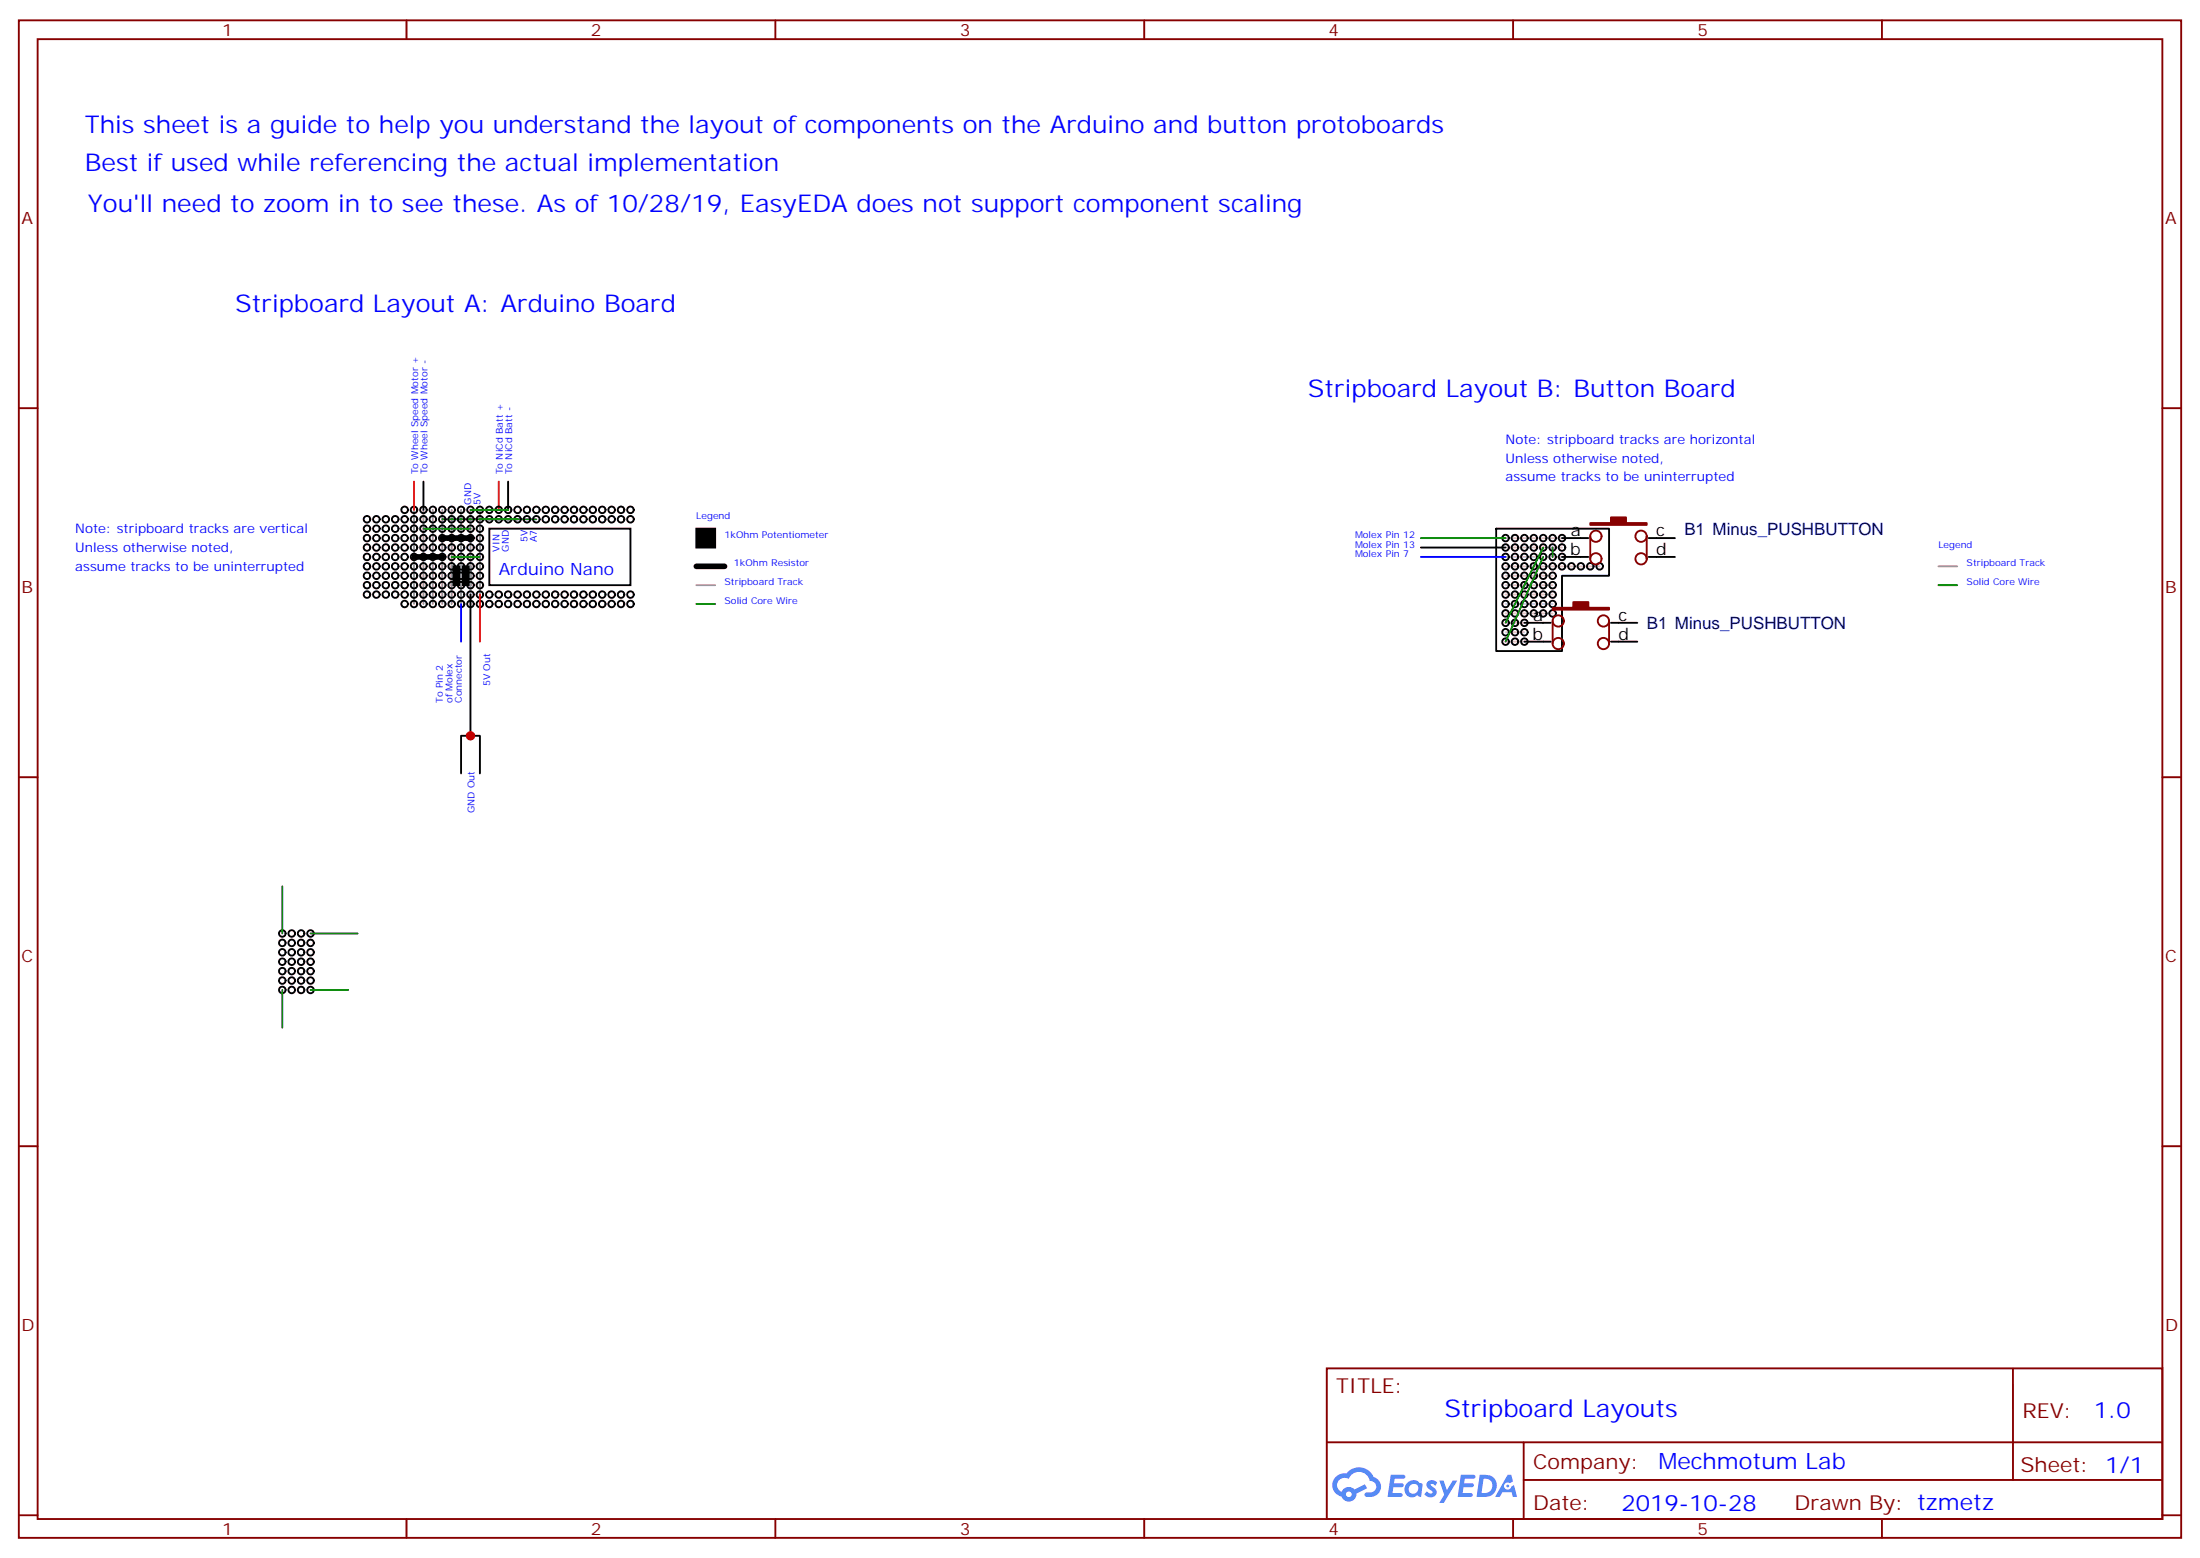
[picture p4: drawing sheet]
<svg xmlns="http://www.w3.org/2000/svg" width="412mm" height="292mm" viewBox="0 0 412 292" stroke-linecap="round" stroke-linejoin="round" font-family="sans-serif">
<g fill="none" stroke="#000" stroke-width=".35">
<path d="M91.7 99.1h26.5v10.5h-26.5zM95.2 90.2v5.3M280.5 99.1h21.1v8.8h-8.8v14.1h-12.3z"/>
<circle cx="68.8" cy="97.3" r=".62"/>
<circle cx="68.8" cy="99.1" r=".62"/>
<circle cx="70.6" cy="97.3" r=".62"/>
<circle cx="70.6" cy="99.1" r=".62"/>
<circle cx="72.3" cy="97.3" r=".62"/>
<circle cx="72.3" cy="99.1" r=".62"/>
<circle cx="74.1" cy="97.3" r=".62"/>
<circle cx="74.1" cy="99.1" r=".62"/>
<circle cx="75.8" cy="95.5" r=".62"/>
<circle cx="75.8" cy="97.3" r=".62"/>
<circle cx="75.8" cy="99.1" r=".62"/>
<circle cx="77.6" cy="97.3" r=".62"/>
<circle cx="77.6" cy="99.1" r=".62"/>
<circle cx="77.6" cy="95.5" r=".62"/>
<circle cx="79.4" cy="95.5" r=".62"/>
<circle cx="79.4" cy="97.3" r=".62"/>
<circle cx="79.4" cy="99.1" r=".62"/>
<circle cx="81.1" cy="99.1" r=".62"/>
<circle cx="81.1" cy="97.3" r=".62"/>
<circle cx="81.1" cy="95.5" r=".62"/>
<circle cx="82.9" cy="97.3" r=".62"/>
<circle cx="82.9" cy="95.5" r=".62"/>
<circle cx="82.9" cy="99.1" r=".62"/>
<circle cx="84.7" cy="95.5" r=".62"/>
<circle cx="84.7" cy="99.1" r=".62"/>
<circle cx="84.7" cy="97.3" r=".62"/>
<circle cx="86.4" cy="97.3" r=".62"/>
<circle cx="86.4" cy="99.1" r=".62"/>
<circle cx="86.4" cy="95.5" r=".62"/>
<circle cx="88.2" cy="97.3" r=".62"/>
<circle cx="88.2" cy="99.1" r=".62"/>
<circle cx="88.2" cy="95.5" r=".62"/>
<circle cx="90" cy="99.1" r=".62"/>
<circle cx="90" cy="97.3" r=".62"/>
<circle cx="90" cy="95.5" r=".62"/>
<circle cx="91.7" cy="95.5" r=".62"/>
<circle cx="91.7" cy="97.3" r=".62"/>
<circle cx="93.5" cy="95.5" r=".62"/>
<circle cx="93.5" cy="97.3" r=".62"/>
<circle cx="95.2" cy="95.5" r=".62"/>
<circle cx="95.2" cy="97.3" r=".62"/>
<circle cx="97" cy="97.3" r=".62"/>
<circle cx="97" cy="95.5" r=".62"/>
<circle cx="98.8" cy="97.3" r=".62"/>
<circle cx="98.8" cy="95.5" r=".62"/>
<circle cx="100.5" cy="95.5" r=".62"/>
<circle cx="100.5" cy="97.3" r=".62"/>
<circle cx="102.3" cy="97.3" r=".62"/>
<circle cx="102.3" cy="95.5" r=".62"/>
<circle cx="104.1" cy="95.5" r=".62"/>
<circle cx="104.1" cy="97.3" r=".62"/>
<circle cx="105.8" cy="97.3" r=".62"/>
<circle cx="105.8" cy="95.5" r=".62"/>
<circle cx="107.6" cy="97.3" r=".62"/>
<circle cx="107.6" cy="95.5" r=".62"/>
<circle cx="109.4" cy="97.3" r=".62"/>
<circle cx="109.4" cy="95.5" r=".62"/>
<circle cx="111.1" cy="95.5" r=".62"/>
<circle cx="111.1" cy="97.3" r=".62"/>
<circle cx="112.9" cy="95.5" r=".62"/>
<circle cx="112.9" cy="97.3" r=".62"/>
<circle cx="114.7" cy="95.5" r=".62"/>
<circle cx="114.7" cy="97.3" r=".62"/>
<circle cx="116.4" cy="95.5" r=".62"/>
<circle cx="116.4" cy="97.3" r=".62"/>
<circle cx="118.2" cy="97.3" r=".62"/>
<circle cx="118.2" cy="95.5" r=".62"/>
<circle cx="68.8" cy="109.6" r=".62"/>
<circle cx="68.8" cy="100.8" r=".62"/>
<circle cx="68.8" cy="107.9" r=".62"/>
<circle cx="68.8" cy="104.4" r=".62"/>
<circle cx="68.8" cy="106.1" r=".62"/>
<circle cx="68.8" cy="102.6" r=".62"/>
<circle cx="68.8" cy="111.4" r=".62"/>
<circle cx="70.6" cy="100.8" r=".62"/>
<circle cx="70.6" cy="104.4" r=".62"/>
<circle cx="70.6" cy="109.6" r=".62"/>
<circle cx="70.6" cy="106.1" r=".62"/>
<circle cx="70.6" cy="102.6" r=".62"/>
<circle cx="70.6" cy="107.9" r=".62"/>
<circle cx="70.6" cy="111.4" r=".62"/>
<circle cx="72.3" cy="106.1" r=".62"/>
<circle cx="72.3" cy="104.4" r=".62"/>
<circle cx="72.3" cy="100.8" r=".62"/>
<circle cx="72.3" cy="102.6" r=".62"/>
<circle cx="72.3" cy="109.6" r=".62"/>
<circle cx="72.3" cy="107.9" r=".62"/>
<circle cx="72.3" cy="111.4" r=".62"/>
<circle cx="74.1" cy="104.4" r=".62"/>
<circle cx="74.1" cy="106.1" r=".62"/>
<circle cx="74.1" cy="100.8" r=".62"/>
<circle cx="74.1" cy="109.6" r=".62"/>
<circle cx="74.1" cy="107.9" r=".62"/>
<circle cx="74.1" cy="102.6" r=".62"/>
<circle cx="74.1" cy="111.4" r=".62"/>
<circle cx="75.8" cy="100.8" r=".62"/>
<circle cx="75.8" cy="102.6" r=".62"/>
<circle cx="75.8" cy="104.4" r=".62"/>
<circle cx="75.8" cy="109.6" r=".62"/>
<circle cx="75.8" cy="107.9" r=".62"/>
<circle cx="75.8" cy="106.1" r=".62"/>
<circle cx="75.8" cy="113.2" r=".62"/>
<circle cx="75.8" cy="111.4" r=".62"/>
<circle cx="77.6" cy="109.6" r=".62"/>
<circle cx="77.6" cy="100.8" r=".62"/>
<circle cx="77.6" cy="102.6" r=".62"/>
<circle cx="77.6" cy="106.1" r=".62"/>
<circle cx="77.6" cy="107.9" r=".62"/>
<circle cx="77.6" cy="104.4" r=".62"/>
<circle cx="77.6" cy="113.2" r=".62"/>
<circle cx="77.6" cy="111.4" r=".62"/>
<circle cx="79.4" cy="106.1" r=".62"/>
<circle cx="79.4" cy="104.4" r=".62"/>
<circle cx="79.4" cy="102.6" r=".62"/>
<circle cx="79.4" cy="109.6" r=".62"/>
<circle cx="79.4" cy="107.9" r=".62"/>
<circle cx="79.4" cy="100.8" r=".62"/>
<circle cx="79.4" cy="113.2" r=".62"/>
<circle cx="79.4" cy="111.4" r=".62"/>
<circle cx="81.1" cy="109.6" r=".62"/>
<circle cx="81.1" cy="104.4" r=".62"/>
<circle cx="81.1" cy="107.9" r=".62"/>
<circle cx="81.1" cy="102.6" r=".62"/>
<circle cx="81.1" cy="106.1" r=".62"/>
<circle cx="81.1" cy="100.8" r=".62"/>
<circle cx="81.1" cy="113.2" r=".62"/>
<circle cx="81.1" cy="111.4" r=".62"/>
<circle cx="82.9" cy="104.4" r=".62"/>
<circle cx="82.9" cy="109.6" r=".62"/>
<circle cx="82.9" cy="102.6" r=".62"/>
<circle cx="82.9" cy="100.8" r=".62"/>
<circle cx="82.9" cy="107.9" r=".62"/>
<circle cx="82.9" cy="106.1" r=".62"/>
<circle cx="82.9" cy="113.2" r=".62"/>
<circle cx="82.9" cy="111.4" r=".62"/>
<circle cx="84.7" cy="102.6" r=".62"/>
<circle cx="84.7" cy="100.8" r=".62"/>
<circle cx="84.7" cy="104.4" r=".62"/>
<circle cx="84.7" cy="107.9" r=".62"/>
<circle cx="84.7" cy="109.6" r=".62"/>
<circle cx="84.7" cy="106.1" r=".62"/>
<circle cx="84.7" cy="113.2" r=".62"/>
<circle cx="84.7" cy="111.4" r=".62"/>
<circle cx="86.4" cy="107.9" r=".62"/>
<circle cx="86.4" cy="102.6" r=".62"/>
<circle cx="86.4" cy="100.8" r=".62"/>
<circle cx="86.4" cy="104.4" r=".62"/>
<circle cx="86.4" cy="106.1" r=".62"/>
<circle cx="86.4" cy="109.6" r=".62"/>
<circle cx="86.4" cy="113.2" r=".62"/>
<circle cx="86.4" cy="111.4" r=".62"/>
<circle cx="88.2" cy="102.6" r=".62"/>
<circle cx="88.2" cy="104.4" r=".62"/>
<circle cx="88.2" cy="100.8" r=".62"/>
<circle cx="88.2" cy="109.6" r=".62"/>
<circle cx="88.2" cy="106.1" r=".62"/>
<circle cx="88.2" cy="107.9" r=".62"/>
<circle cx="88.2" cy="113.2" r=".62"/>
<circle cx="88.2" cy="111.4" r=".62"/>
<circle cx="90" cy="104.4" r=".62"/>
<circle cx="90" cy="109.6" r=".62"/>
<circle cx="90" cy="106.1" r=".62"/>
<circle cx="90" cy="102.6" r=".62"/>
<circle cx="90" cy="100.8" r=".62"/>
<circle cx="90" cy="107.9" r=".62"/>
<circle cx="90" cy="113.2" r=".62"/>
<circle cx="90" cy="111.4" r=".62"/>
<circle cx="91.7" cy="113.2" r=".62"/>
<circle cx="91.7" cy="111.4" r=".62"/>
<circle cx="93.5" cy="113.2" r=".62"/>
<circle cx="93.5" cy="111.4" r=".62"/>
<circle cx="95.2" cy="113.2" r=".62"/>
<circle cx="95.2" cy="111.4" r=".62"/>
<circle cx="97" cy="113.2" r=".62"/>
<circle cx="97" cy="111.4" r=".62"/>
<circle cx="98.8" cy="113.2" r=".62"/>
<circle cx="98.8" cy="111.4" r=".62"/>
<circle cx="100.5" cy="113.2" r=".62"/>
<circle cx="100.5" cy="111.4" r=".62"/>
<circle cx="102.3" cy="113.2" r=".62"/>
<circle cx="102.3" cy="111.4" r=".62"/>
<circle cx="104.1" cy="113.2" r=".62"/>
<circle cx="104.1" cy="111.4" r=".62"/>
<circle cx="105.8" cy="113.2" r=".62"/>
<circle cx="105.8" cy="111.4" r=".62"/>
<circle cx="107.6" cy="113.2" r=".62"/>
<circle cx="107.6" cy="111.4" r=".62"/>
<circle cx="109.4" cy="113.2" r=".62"/>
<circle cx="109.4" cy="111.4" r=".62"/>
<circle cx="111.1" cy="113.2" r=".62"/>
<circle cx="111.1" cy="111.4" r=".62"/>
<circle cx="112.9" cy="113.2" r=".62"/>
<circle cx="112.9" cy="111.4" r=".62"/>
<circle cx="114.7" cy="113.2" r=".62"/>
<circle cx="114.7" cy="111.4" r=".62"/>
<circle cx="116.4" cy="113.2" r=".62"/>
<circle cx="116.4" cy="111.4" r=".62"/>
<circle cx="118.2" cy="113.2" r=".62"/>
<circle cx="118.2" cy="111.4" r=".62"/>
<circle cx="282.2" cy="106.1" r=".62"/>
<circle cx="282.2" cy="104.4" r=".62"/>
<circle cx="282.2" cy="100.8" r=".62"/>
<circle cx="282.2" cy="109.6" r=".62"/>
<circle cx="282.2" cy="102.6" r=".62"/>
<circle cx="282.2" cy="107.9" r=".62"/>
<circle cx="282.2" cy="113.2" r=".62"/>
<circle cx="282.2" cy="118.5" r=".62"/>
<circle cx="282.2" cy="116.7" r=".62"/>
<circle cx="282.2" cy="114.9" r=".62"/>
<circle cx="282.2" cy="111.4" r=".62"/>
<circle cx="284" cy="106.1" r=".62"/>
<circle cx="284" cy="100.8" r=".62"/>
<circle cx="284" cy="102.6" r=".62"/>
<circle cx="284" cy="107.9" r=".62"/>
<circle cx="284" cy="109.6" r=".62"/>
<circle cx="284" cy="104.4" r=".62"/>
<circle cx="284" cy="118.5" r=".62"/>
<circle cx="284" cy="113.2" r=".62"/>
<circle cx="284" cy="116.7" r=".62"/>
<circle cx="284" cy="114.9" r=".62"/>
<circle cx="284" cy="111.4" r=".62"/>
<circle cx="285.7" cy="106.1" r=".62"/>
<circle cx="285.7" cy="102.6" r=".62"/>
<circle cx="285.7" cy="104.4" r=".62"/>
<circle cx="285.7" cy="109.6" r=".62"/>
<circle cx="285.7" cy="100.8" r=".62"/>
<circle cx="285.7" cy="107.9" r=".62"/>
<circle cx="285.7" cy="114.9" r=".62"/>
<circle cx="285.7" cy="118.5" r=".62"/>
<circle cx="285.7" cy="116.7" r=".62"/>
<circle cx="285.7" cy="113.2" r=".62"/>
<circle cx="285.7" cy="111.4" r=".62"/>
<circle cx="287.5" cy="109.6" r=".62"/>
<circle cx="287.5" cy="106.1" r=".62"/>
<circle cx="287.5" cy="104.4" r=".62"/>
<circle cx="287.5" cy="107.9" r=".62"/>
<circle cx="287.5" cy="100.8" r=".62"/>
<circle cx="287.5" cy="102.6" r=".62"/>
<circle cx="287.5" cy="114.9" r=".62"/>
<circle cx="287.5" cy="113.2" r=".62"/>
<circle cx="287.5" cy="111.4" r=".62"/>
<circle cx="289.3" cy="107.9" r=".62"/>
<circle cx="289.3" cy="100.8" r=".62"/>
<circle cx="289.3" cy="106.1" r=".62"/>
<circle cx="289.3" cy="104.4" r=".62"/>
<circle cx="289.3" cy="102.6" r=".62"/>
<circle cx="289.3" cy="109.6" r=".62"/>
<circle cx="289.3" cy="114.9" r=".62"/>
<circle cx="289.3" cy="113.2" r=".62"/>
<circle cx="289.3" cy="111.4" r=".62"/>
<circle cx="291" cy="106.1" r=".62"/>
<circle cx="291" cy="107.9" r=".62"/>
<circle cx="291" cy="109.6" r=".62"/>
<circle cx="291" cy="104.4" r=".62"/>
<circle cx="291" cy="100.8" r=".62"/>
<circle cx="291" cy="102.6" r=".62"/>
<circle cx="291" cy="114.9" r=".62"/>
<circle cx="291" cy="113.2" r=".62"/>
<circle cx="291" cy="111.4" r=".62"/>
<circle cx="292.8" cy="102.6" r=".62"/>
<circle cx="292.8" cy="100.8" r=".62"/>
<circle cx="292.8" cy="106.1" r=".62"/>
<circle cx="292.8" cy="104.4" r=".62"/>
<circle cx="294.6" cy="106.1" r=".62"/>
<circle cx="296.3" cy="106.1" r=".62"/>
<circle cx="298.1" cy="106.1" r=".62"/>
<circle cx="299.9" cy="106.1" r=".62"/>
<circle cx="282.2" cy="120.2" r=".62"/>
<circle cx="284" cy="120.2" r=".62"/>
<circle cx="285.7" cy="120.2" r=".62"/>
<circle cx="52.9" cy="176.7" r=".62"/>
<circle cx="52.9" cy="174.9" r=".62"/>
<circle cx="52.9" cy="178.4" r=".62"/>
<circle cx="54.7" cy="174.9" r=".62"/>
<circle cx="54.7" cy="178.4" r=".62"/>
<circle cx="54.7" cy="176.7" r=".62"/>
<circle cx="56.4" cy="176.7" r=".62"/>
<circle cx="56.4" cy="178.4" r=".62"/>
<circle cx="56.4" cy="174.9" r=".62"/>
<circle cx="58.2" cy="176.7" r=".62"/>
<circle cx="58.2" cy="174.9" r=".62"/>
<circle cx="58.2" cy="178.4" r=".62"/>
<circle cx="52.9" cy="180.2" r=".62"/>
<circle cx="52.9" cy="182" r=".62"/>
<circle cx="52.9" cy="185.5" r=".62"/>
<circle cx="52.9" cy="183.7" r=".62"/>
<circle cx="54.7" cy="180.2" r=".62"/>
<circle cx="54.7" cy="182" r=".62"/>
<circle cx="54.7" cy="185.5" r=".62"/>
<circle cx="54.7" cy="183.7" r=".62"/>
<circle cx="56.4" cy="180.2" r=".62"/>
<circle cx="56.4" cy="182" r=".62"/>
<circle cx="56.4" cy="183.7" r=".62"/>
<circle cx="56.4" cy="185.5" r=".62"/>
<circle cx="58.2" cy="182" r=".62"/>
<circle cx="58.2" cy="185.5" r=".62"/>
<circle cx="58.2" cy="180.2" r=".62"/>
<circle cx="58.2" cy="183.7" r=".62"/>
</g>
<path d="M130.5 99.1h3.6v3.5h-3.6zM84.7 106.1h3.5v3.5h-3.5z" fill="#000" stroke="#000" stroke-width=".35"/>
<g fill="none" stroke="#ccc" stroke-width=".35">
<path d="M282.2 100.8h10.6M282.2 102.6h10.6M282.2 104.4h7.1M282.2 106.1h17.7M282.2 107.9h8.8M282.2 109.6h8.8M282.2 111.4h8.8M282.2 113.2h8.8M282.2 114.9h8.8M282.2 116.7h3.6M282.2 118.5h3.6M291 104.4h1.8"/>
<path d="M282.2 120.2h3.6"/>
</g>
<path d="M77.6 95.5v17.7M79.4 95.5v17.7M81.1 95.5v17.7M82.9 95.5v17.7M84.7 95.5v17.7M86.4 95.5v17.7M88.2 95.5v17.7M90 95.5v17.7M130.5 109.6h3.6M363.4 106.1h3.5" fill="none" stroke="#999" stroke-width=".35"/>
<path d="M82.9 97.3h17.6" fill="none" stroke="#008000" stroke-width=".35"/>
<path d="M77.6 104.4h5.3M82.9 100.8h5.3M130.5 106.1h5.3" fill="none" stroke="#000" stroke-width="1.1"/>
<path d="M93.5 90.2v5.3" fill="none" stroke="#f00" stroke-width=".35"/>
<g fill="none" stroke="#870000" stroke-width=".35">
<path d="M3.5 3.8h405.4v284.3h-405.4zM7.1 7.3h398.2v277.3h-398.2zM76.2 3.8v3.5M145.3 3.8v3.5M214.5 3.8v3.5M283.6 3.8v3.5M352.8 3.8v3.5M3.5 76.5h3.6M405.3 76.5h3.6M3.5 145.6h3.6M405.3 145.6h3.6M3.5 214.8h3.6"/>
<path d="M405.3 214.8h3.6M248.7 256.4h156.6v28.2h-156.6zM377.3 256.4v20.9M248.7 270.2h156.5M285.6 277.3h119.6M285.6 270.2v14.2M3.5 283.9h3.6M76.2 284.6v3.5M145.3 284.6v3.5M214.5 284.6v3.5M283.6 284.6v3.5M352.8 284.6v3.5"/>
<path d="M405.3 283.9h3.6"/>
</g>
<g fill="#5487ff">
<path d="M267.7 277.6a1.22 1.22 0 0 1 1.7 .2l-.4 .6a.47 .47 0 0 0-.3-.4 .47 .47 0 0 0-.5 .2v.1a1.55 1.55 0 0 1 1.1 1.5 1.34 1.34 0 0 1-2.3 .2l.5-.6a.6 .6 0 0 0 .5 .5 .6 .6 0 0 0 .5-.3l-.1-.2a1.25 1.25 0 0 1-.9-1.6z"/>
<path d="M260.7 276.3h1.5a1.22 1.22 0 0 1 1.2 .2 .37 .37 0 0 1-.3 .6h-1.7l-.1 .8h1.5a.37 .37 0 0 1 .3 .4 .37 .37 0 0 1-.3 .4h-1.6l-.2 1.1h.8a1.15 1.15 0 0 1 1.1 .1 .36 .36 0 0 1-.3 .6h-2.5z"/>
<path d="M273.8 276.3h1.6a1.23 1.23 0 0 1 1.1 .2 .37 .37 0 0 1-.3 .6h-1.6l-.2 .8h1.6a.37 .37 0 0 1 .3 .4 .37 .37 0 0 1-.4 .4h-1.6l-.1 1.1h.7a1.15 1.15 0 0 1 1.1 .1 .36 .36 0 0 1-.3 .6h-2.4z"/>
<path d="M282.6 276.3h.7l.3 1.3-.6 .3a.69 .69 0 0 0-1 .3 .69 .69 0 0 0 .4 .9 .69 .69 0 0 0 .9-.6l.5-.2 .6 2.2h-.8l-.2-.9h-1.8l-.5 .9h-.8z"/>
<path d="M269.8 277.4h.8l.6 1.8 1.1-1.8h.9l-2.6 4.2h-.8l.9-1.5z"/>
<path d="M277.4 276.3l-.6 4.2h1.3a2.11 2.11 0 0 0 2.5-2.1 2.11 2.11 0 0 0-2.5-2.1zM278.1 277.1a1.39 1.39 0 0 1 1.7 1.4 1.39 1.39 0 0 1-1.8 1.3h-.3z"/>
<path d="M263.7 277.9a1.47 1.47 0 0 0-.1 2.1 1.47 1.47 0 0 0 2.1 .2l.7 .3 .3-2.3-.2-.3h-.4a1.49 1.49 0 0 0-2.4 0zM264.4 278.3a.91 .91 0 0 1 1.5 .4 .91 .91 0 0 1-1 1.2 .87 .87 0 0 1-.8-.6 .87 .87 0 0 1 .3-1z"/>
<path d="M250.4 276.7a2.18 2.18 0 0 0 1.1 3.7 1.44 1.44 0 0 0 1.6 .9 1.44 1.44 0 0 0 1.2-1.4l2-1.1-.5-.7-1.9 1a1.47 1.47 0 0 0-2.4 .4 1.39 1.39 0 0 1-.7-1.9 1.39 1.39 0 0 1 2-.5 2.08 2.08 0 0 1 2.2-1.3 2.08 2.08 0 0 1 1.8 1.7 1.07 1.07 0 0 1 1.2 1 1.07 1.07 0 0 1-1 1.1h-.7a.43 .43 0 0 0-.5 .4 .43 .43 0 0 0 .4 .5 2.02 2.02 0 0 0 2.3-.8 2.02 2.02 0 0 0-.2-2.5l-.8-.5a2.98 2.98 0 0 0-5.1-.6l-1.1 .1zM252.3 280a.55 .55 0 0 1 1.1 0 .55 .55 0 0 1-1.1 0z"/>
<circle cx="282.6" cy="278.4" r=".26"/>
</g>
<g fill="none" stroke="#870000" stroke-width=".35">
<path d="M291 116.3v4.3M298.1 100.5v4.2M301.6 116.3v4.3M308.7 100.5v4.2"/>
<circle cx="292.1" cy="116.3" r="1.06"/>
<circle cx="299.2" cy="100.5" r="1.06"/>
<circle cx="299.2" cy="104.7" r="1.06"/>
<circle cx="300.6" cy="116.3" r="1.06"/>
<circle cx="307.6" cy="100.5" r="1.06"/>
<circle cx="307.6" cy="104.7" r="1.06"/>
<circle cx="292.1" cy="120.6" r="1.06"/>
<circle cx="300.6" cy="120.6" r="1.06"/>
</g>
<path d="M79.4 90.2v5.3M88.2 111.4v26.5h-1.8v7M266.3 102.6h15.9M285.8 116.7h4.9M292.8 100.8h4.9M292.8 104.4h4.9M302 116.7h4.9M309 100.8h5M309 104.4h5M88.2 137.9h1.8v7M285.8 120.2h4.9M302 120.2h4.9" fill="none" stroke="#000" stroke-width=".35"/>
<g fill="#870000" stroke="#870000" stroke-width=".35">
<path d="M298.1 98h3.9v-1.1h2.8v1.1h3.9v.4h-10.6z"/>
<path d="M291 113.9h3.9v-1.1h2.8v1.1h3.9v.3h-10.6z"/>
</g>
<g fill="none" stroke="#008700" stroke-width=".35">
<path d="M79.4 99.1h8.8M88.2 95.5h7M90 97.3h7M84.7 104.4h5.3M130.5 113.2h3.6M266.3 100.8h15.9M289.3 102.6l-7.1 14.1M289.3 104.4l-7.1 15.8M291 102.6v1.8M363.4 109.6h3.5M52.9 166.1v8.8M58.2 174.9h8.8"/>
<path d="M52.9 185.5v7M58.2 185.5h7.1"/>
</g>
<path d="M266.3 104.4h15.9" fill="none" stroke="#00f" stroke-width=".35"/>
<path d="M77.6 90.2v5.3M90 111.4v8.8" fill="none" stroke="#f00" stroke-width=".35"/>
<path d="M86.4 113.2v7" fill="none" stroke="#00c" stroke-width=".35"/>
<circle cx="88.2" cy="137.9" r=".88" fill="#c00"/>
<g font-size="4.6" fill="#00f">
<text x="15.9" y="25">This sheet is a guide to help you understand the layout of components on the Arduino and button protoboards</text>
<text x="15.9" y="32">Best if used while referencing the actual implementation</text>
<text x="16.5" y="39.6">You'll need to zoom in to see these. As of 10/28/19, EasyEDA does not support component scaling</text>
<text x="44.1" y="58.5">Stripboard Layout A: Arduino Board</text>
<text x="245.2" y="74.4">Stripboard Layout B: Button Board</text>
<text x="270.8" y="265.4">Stripboard Layouts</text>
</g>
<g font-size="4.2" fill="#00f">
<text x="392.5" y="265.7">1.0</text>
<text x="310.9" y="275.2">Mechmotum Lab</text>
<text x="304" y="283">2019-10-28</text>
</g>
<g font-size="3.9" fill="#800">
<text x="250.5" y="261">TITLE:</text>
<text x="379.1" y="265.7">REV:</text>
<text x="287.4" y="275.2">Company:</text>
<text x="378.7" y="275.8">Sheet: 1/1</text>
<text x="287.4" y="282.9">Date:</text>
<text x="336.4" y="282.9">Drawn By: tzmetz</text>
</g>
<g font-size="3.2" fill="#800">
<text x="41.6" y="6.8">1</text>
<text x="110.8" y="6.8">2</text>
<text x="179.9" y="6.8">3</text>
<text x="249.1" y="6.8">4</text>
<text x="318.2" y="6.8">5</text>
<text x="4.1" y="41.9">A</text>
<text x="405.9" y="41.9">A</text>
<text x="4.1" y="111.1">B</text>
<text x="405.9" y="111.1">B</text>
<text x="4.1" y="180.2">C</text>
<text x="405.9" y="180.2">C</text>
<text x="4.1" y="249.3">D</text>
<text x="405.9" y="249.3">D</text>
<text x="41.6" y="287.6">1</text>
<text x="110.8" y="287.6">2</text>
<text x="179.9" y="287.6">3</text>
<text x="249.1" y="287.6">4</text>
<text x="318.2" y="287.6">5</text>
</g>
<g font-size="3.2">
<text x="294.4" y="100.5">a</text>
<text x="310.4" y="100.5">c</text>
<text x="294.4" y="104">b</text>
<text x="310.4" y="104">d</text>
<text x="287.3" y="119.9">b</text>
<text x="287.4" y="116.3">a</text>
<text x="303.4" y="116.3">c</text>
<text x="303.4" y="119.9">d</text>
</g>
<g font-size="3.2" fill="#000080">
<text x="315.7" y="100.3">B1 Minus_PUSHBUTTON</text>
<text x="308.7" y="117.9">B1 Minus_PUSHBUTTON</text>
</g>
<text font-size="3.2" fill="#00f" x="93.5" y="107.7">Arduino Nano</text>
<g font-size="2.5" fill="#00f">
<text x="282.2" y="83.2">Note: stripboard tracks are horizontal</text>
<text x="282.2" y="86.7">Unless otherwise noted,</text>
<text x="282.2" y="90.2">assume tracks to be uninterrupted</text>
<text x="14.1" y="99.9">Note: stripboard tracks are vertical</text>
<text x="14.1" y="103.5">Unless otherwise noted,</text>
<text x="14.1" y="107">assume tracks to be uninterrupted</text>
</g>
<g font-size="1.8" fill="#00f">
<text x="78.4" y="88.9" transform="rotate(-90 78.4 88.9)">To Wheel Speed Motor +</text>
<text x="80.1" y="88.9" transform="rotate(-90 80.1 88.9)">To Wheel Speed Motor -</text>
<text x="94.2" y="88.9" transform="rotate(-90 94.2 88.9)">To NiCd Batt +</text>
<text x="96" y="88.9" transform="rotate(-90 96 88.9)">To NiCd Batt -</text>
<text x="88.3" y="94.6" transform="rotate(-90 88.3 94.6)">GND</text>
<text x="90.1" y="94.6" transform="rotate(-90 90.1 94.6)">5V</text>
<text x="98.9" y="101.6" transform="rotate(-90 98.9 101.6)">5V</text>
<text x="100.7" y="101.6" transform="rotate(-90 100.7 101.6)">A7</text>
<text x="130.5" y="97.3">Legend</text>
<text x="135.8" y="100.8">1kOhm Potentiometer</text>
<text x="254" y="100.8">Molex Pin 12</text>
<text x="93.6" y="103.4" transform="rotate(-90 93.6 103.4)">VIN</text>
<text x="95.4" y="103.4" transform="rotate(-90 95.4 103.4)">GND</text>
<text x="137.6" y="106.1">1kOhm Resistor</text>
<text x="254" y="104.4">Molex Pin 7</text>
<text x="254" y="102.6">Molex Pin 13</text>
<text x="363.4" y="102.6">Legend</text>
<text x="368.7" y="106.1">Stripboard Track</text>
<text x="135.8" y="109.6">Stripboard Track</text>
<text x="135.8" y="113.2">Solid Core Wire</text>
<text x="368.7" y="109.6">Solid Core Wire</text>
<text x="83" y="131.7" transform="rotate(-90 83 131.7)">To Pin 2</text>
<text x="84.8" y="131.7" transform="rotate(-90 84.8 131.7)">of Molex</text>
<text x="86.6" y="131.7" transform="rotate(-90 86.6 131.7)">Connector</text>
<text x="91.9" y="128.6" transform="rotate(-90 91.9 128.6)">5V Out</text>
<text x="88.9" y="152.4" transform="rotate(-90 88.9 152.4)">GND Out</text>
</g>
</svg>
